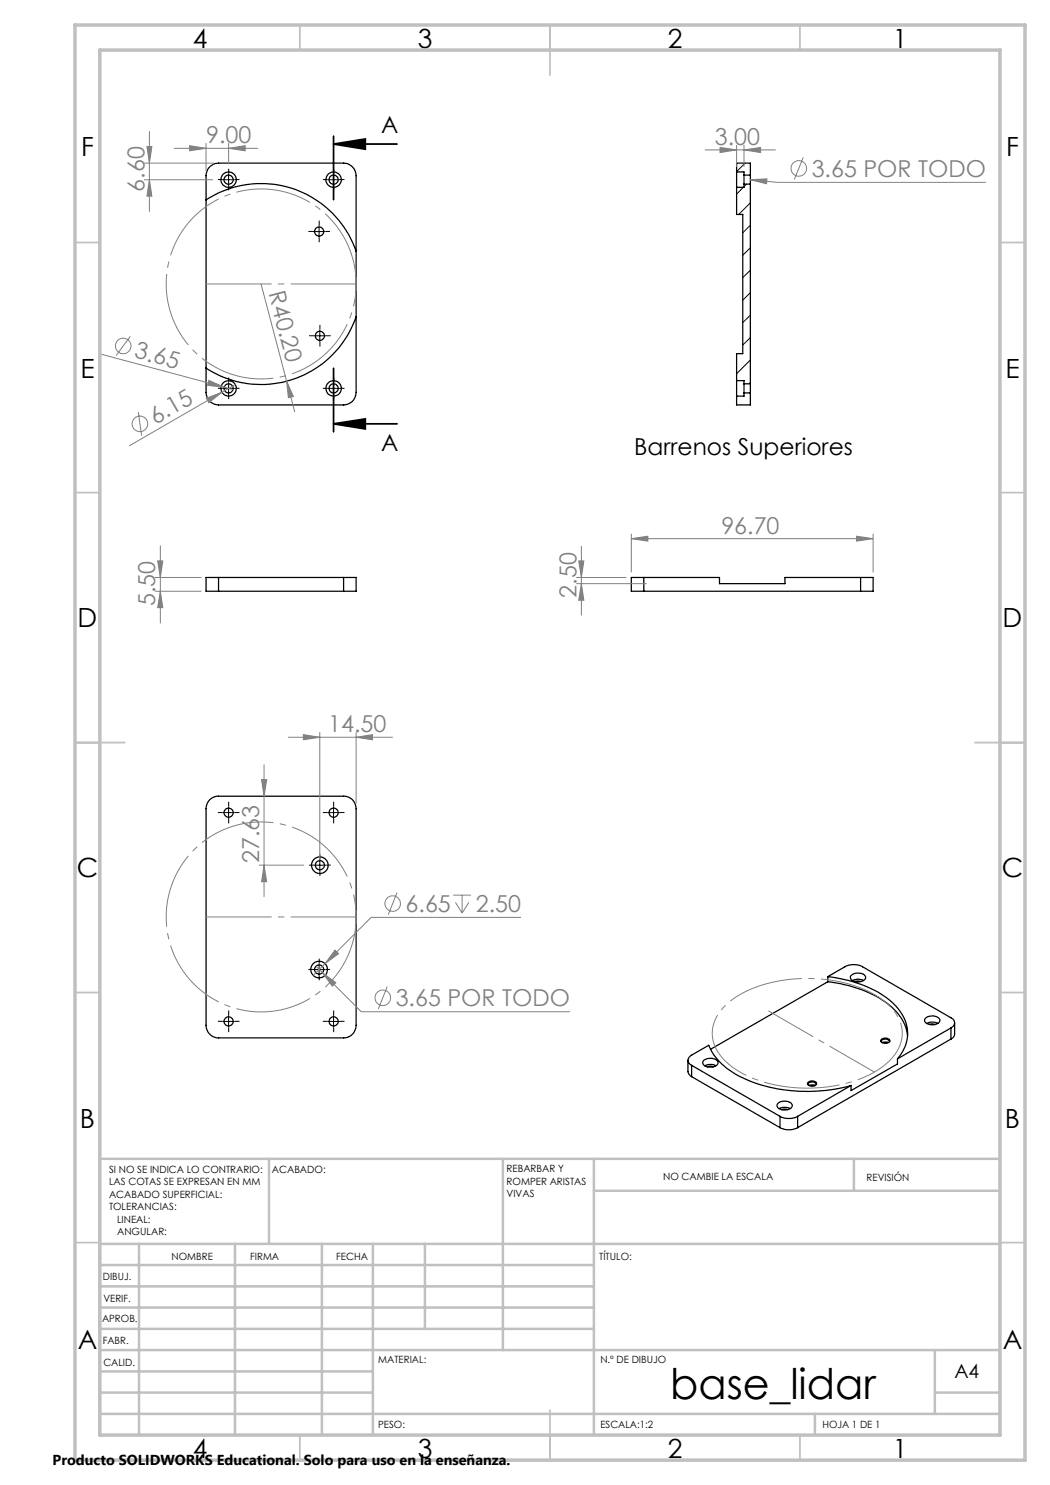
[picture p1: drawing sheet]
<svg xmlns="http://www.w3.org/2000/svg" width="210mm" height="297mm" viewBox="0 0 210 297" stroke-linecap="round" stroke-linejoin="round" font-family="sans-serif">
<g fill="none" stroke="#000" stroke-width=".25">
<path d="M41.2 40a20.1 20.1 0 0 1 30 10.2M41.9 33.4l.9-.6 .9-.2h25a2.53 2.53 0 0 1 2.5 2.5v43.4a2.53 2.53 0 0 1-2.5 2.5h-25a2.53 2.53 0 0 1-2.5-2.5v-43.4l.2-.9zM147.3 34.4v3.1M147.3 34.4v-1.8h2.8v2.4M147.3 34.4h1.5v.6M147.3 37.5v5.4h1.3v27.8h-1.3v5.4M148.8 35v1.8M148.8 35h1.3M148.8 36.8h1.3M148.8 36.8v.7h-1.5M150.1 35v1.8M150.1 36.8v40"/>
<path d="M71.2 63.4a20.1 20.1 0 0 1-30 10.2M147.3 76.1v3.1M147.3 76.1h1.5v.7M148.8 76.8v1.8M148.8 76.8h1.3M148.8 78.6h1.3M148.8 78.6v.6h-1.5M150.1 76.8v1.8M150.1 78.6v2.4h-2.8v-1.8M43.7 115.5h-2.5v2.7h2.5M43.7 115.5v2.7M43.7 115.5h25"/>
<path d="M43.7 118.2h25M68.7 115.5h2.5v2.7h-2.5M68.7 115.5v2.7M128.8 115.5h-2.5v2.7h2.5M128.8 115.5h15.1v1.2h13.1v-1.2h15.1M128.8 118.2h43.3M128.8 115.5v2.7M172.1 115.5h2.5v2.7h-2.5M172.1 115.5v2.7M41.9 159.9l.9-.5 .6-.2h25.3a2.47 2.47 0 0 1 2.5 2.5v43.4a2.53 2.53 0 0 1-2.5 2.5h-25a2.53 2.53 0 0 1-2.5-2.5v-43.4l.2-.9zM165.6 196.4a22.9 22.9 0 0 1 13.3 5.5 8.4 8.4 0 0 1 2.6 5.3M165.6 195.3a22.9 22.9 0 0 1 13.3 5.6 7.5 7.5 0 0 1 .6 10.9"/>
<path d="M165.6 195.3l3.4-1.9a3.9 3.9 0 0 1 3.5 0l17.7 10.1a1.08 1.08 0 0 1 .7 1.1 1.08 1.08 0 0 1-.7 1M165.6 196.4l-23.5 13.5M165.6 195.3v1.1M170.2 195.2a1.99 1.99 0 0 1 2.9 .2 1.35 1.35 0 0 1-1.8 1 .93 .93 0 0 1-1.1-1.2zM170.5 196.1a2.32 2.32 0 0 1 2.2 0M171 196.3l.3-.1 .9 .1M137.6 212.1v2.4l.7 .8M138.3 213.1a1.08 1.08 0 0 1-.7-1 1.08 1.08 0 0 1 .7-1.1l3.4-1.9a13.1 13.1 0 0 0 7.5 6.8 32.4 32.4 0 0 0 21 1.2M138.3 213.1l17.7 10.2M138.3 213.1v2.2M138.3 215.3l17.7 10.2M140.7 212.1a1.92 1.92 0 0 1 2.9 .4 1.52 1.52 0 0 1-2 .9 .89 .89 0 0 1-1-1.1z"/>
<path d="M141 213.1a2.58 2.58 0 0 1 2.2 0M141.5 213.4l.4-.1 .8 .1M161.5 216.8a1.13 1.13 0 0 1 1.8 0M161.6 216.5a1.13 1.13 0 0 1 1.7 .2 1.08 1.08 0 0 1-1.8 0zM161.7 217.1h1.4M170.2 217.1l-10.7 6.2M176.2 208.2a1.17 1.17 0 0 1 1.8 0M176.4 207.8a1.07 1.07 0 0 1 1.6 .4 1.08 1.08 0 0 1-1.9-.1zM176.4 208.5h1.3M179.5 211.8v1l-9.3 5.3v-1M185.2 203.5a1.96 1.96 0 0 1 2.8 .5 1.7 1.7 0 0 1-2.4 .8 .69 .69 0 0 1-.7-.5 .69 .69 0 0 1 .3-.8zM185.3 204.7a2.58 2.58 0 0 1 2.3 0"/>
<path d="M185.9 204.9l.3-.1 .8 .1M190.2 205.6l-10.7 6.2M190.2 205.6v2.2M190.2 207.8l-30.7 17.7M190.9 204.6v2.6l-.7 .6M155.6 220.6a2.01 2.01 0 0 1 2.8 .4 1.39 1.39 0 0 1-1.8 1 .92 .92 0 0 1-1.1-1.2zM155.8 221.7a2.62 2.62 0 0 1 2.2 0M156 223.3a3.9 3.9 0 0 0 3.5 0M156 225.5a3.9 3.9 0 0 0 3.5 0M156 223.3v2.2M156.4 221.9l.3-.1 .8 .1M159.5 223.3v2.2"/>
<circle cx="45.7" cy="35.9" r="1.54"/>
<circle cx="45.7" cy="35.9" r=".91"/>
<circle cx="66.7" cy="35.9" r="1.53"/>
<circle cx="66.7" cy="35.9" r=".91"/>
<circle cx="63.8" cy="46.3" r=".92"/>
<circle cx="45.7" cy="77.7" r="1.55"/>
<circle cx="45.7" cy="77.7" r=".91"/>
<circle cx="64" cy="67.2" r=".92"/>
<circle cx="66.7" cy="77.7" r=".92"/>
<circle cx="66.7" cy="77.7" r="1.54"/>
<circle cx="45.7" cy="162.5" r=".91"/>
<circle cx="64" cy="173" r="1.65"/>
<circle cx="64" cy="173" r=".92"/>
<circle cx="66.7" cy="162.5" r=".92"/>
<circle cx="63.8" cy="193.9" r="1.66"/>
<circle cx="63.8" cy="193.9" r=".92"/>
<circle cx="45.7" cy="204.3" r=".91"/>
<circle cx="66.7" cy="204.3" r=".92"/>
</g>
<g fill="none" stroke="#000" stroke-width=".2">
<path d="M44.5 35.9h2.5M45.7 34.7v2.5M65.5 35.9h2.5M66.7 34.7v2.5M148.7 37.5l-1.4 1.3M149 32.6l-1.7 1.7M149.3 36.8l-.5 .5M62.6 46.3h2.5M63.8 45v2.6M150.1 40.6l-2.4 2.3M150.1 45l-1.5 1.6M150.1 49.6l-1.5 1.4"/>
<path d="M150.1 54l-1.5 1.5M150.1 58.5l-1.5 1.5M44.5 77.7h2.5M45.7 76.4v2.5M62.7 67.2h2.5M64 65.9v2.5M65.5 77.7h2.5M66.7 76.4v2.5M147.3 79.2h.1M150.1 63l-1.5 1.5M150.1 67.5l-1.5 1.5M150.1 72l-2.8 2.8"/>
<path d="M150.1 76.5l-.3 .3M44.5 162.5h2.5M45.7 161.3v2.5M62.7 173h2.5M64 171.8v2.5M65.5 162.5h2.5M66.7 161.3v2.5M62.6 193.9h2.5M63.8 192.6v2.6M44.5 204.3h2.5M45.7 203v2.5M65.5 204.3h2.5"/>
<path d="M66.7 203v2.5"/>
</g>
<g fill="none" stroke="#808080" stroke-width=".2">
<path d="M28.9 35.9h13.6M28.9 32.6h13.8M29.4 29.3h1l-.5 3.3zM29.9 35.9l.5 3.3h-1zM29.9 26.3v16M34.9 29.7h16.6M37.9 29.1l3.3 .6-3.3 .5zM41.2 28.7v5.4M45.7 29.7l3.3-.6v1.1zM45.7 28.7v4.1M141 30h14.2M144 29.5l3.3 .5-3.3 .5z"/>
<path d="M147.3 29v4.4M148.8 30l3.3-.5v1zM148.8 29v4.4M150.1 35.9l3.3-.1-.1 1zM150.1 35.9l5.4 .6h41.7M160.7 31.5l-1.8 4.4M52.2 56.8l6.7 25.6M20.1 70.8l24.7 6.6M26.1 67.3l-2.9 3.8M41.3 79.7l3.1-1.2-2.6 2zM41.8 76.1l3 1.3-3.3-.3zM44.4 78.5l-18.5 10.6"/>
<path d="M44.8 77.4l1.8 .5M47.1 76.9l-2.7 1.6M57.3 76.2l1.4 3.1-1 .2zM27.7 82.4l.6 4.7M31 115.5h9.2M31 118.2h9.2M31.5 112.2h1.1l-.5 3.3zM32.1 118.2l.5 3.3h-1.1zM32.1 109.1v15.5M115.3 116.7h14M115.3 115.5h10M115.7 112.2h1.1l-.5 3.3z"/>
<path d="M116.3 116.7l.5 3.3h-1.1zM116.3 109.2v13.9M126.3 107.7l3.3-.5v1zM126.3 106.7v7.8M126.3 107.7h48.3M171.3 107.2l3.3 .5-3.3 .5zM174.6 106.7v7.8M52.3 155.9h1l-.5 3.3zM52.8 152.9v26.5M57.6 147.5h21M60.7 146.9l3.3 .6-3.3 .5zM64 146.4v25.6"/>
<path d="M71.2 147.5l3.3-.6v1.1zM71.2 146.4v14.3M51.8 173h9M52.8 173l.5 3.4h-1zM79.4 178.5l-1.8 4.4M90.6 179h3.6M92.4 179v3.6M63.2 193.2l1.3 1.4M64.5 194.6l2.7 1.9-.7 .7zM64.5 194.6l7.7 7.7h41.8M65 192.7l-2.3 2.4M67 190l.7 .7-2.7 2z"/>
<path d="M77.4 197.3l-1.7 4.5M91.1 180.5l1.3 2.1M93.8 180.5l-1.4 2.1M104.2 183.5h-30l-9.2 9.2"/>
<circle cx="159.8" cy="33.7" r="1.55"/>
<circle cx="24.6" cy="69.2" r="1.56"/>
<circle cx="28" cy="84.8" r="1.55"/>
<circle cx="76.6" cy="199.6" r="1.55"/>
<circle cx="78.5" cy="180.7" r="1.55"/>
</g>
<path d="M66.7 28.8l6.4-1v2zM66.7 28.8h12.7M66.7 27.2v12.7M66.7 73.7v12.7M66.7 84.8l6.4-1v2zM66.7 84.8h12.7" fill="none" stroke="#000" stroke-width=".35"/>
<path d="M70.4 51.2a19 19 0 0 0-31.8-7.7 19 19 0 0 0 8.6 31.6 19 19 0 0 0 23.5-22.7l-.3-1.2M70.4 188.9a19 19 0 0 1-31.8 7.7 19 19 0 0 1 8.6-31.5 19 19 0 0 1 23.5 22.6l-.3 1.2" fill="none" stroke="#808080" stroke-width=".2" stroke-dasharray="15.2 1.3 1.3 1.3" stroke-dashoffset="5.1" stroke-linecap="butt"/>
<path d="M178.2 211.8a7.1 7.1 0 0 0-.3-10.6 22.7 22.7 0 0 0-14.4-5.4 26.5 26.5 0 0 0-17.3 4.4 7.8 7.8 0 0 0-3.5 8.1 11.3 11.3 0 0 0 6.4 6.7 29.9 29.9 0 0 0 25.8-.6l1.7-1.1 1.6-1.5" fill="none" stroke="#808080" stroke-width=".2" stroke-dasharray="15.2 1.3 1.3 1.3" stroke-dashoffset="7.3" stroke-linecap="butt"/>
<path d="M41.2 56.8h30M41.2 183.4h30" fill="none" stroke="#808080" stroke-width=".2" stroke-dasharray="15.2 1.3 1.3 1.3" stroke-dashoffset="2.1" stroke-linecap="butt"/>
<path d="M153.7 202.2l21.2 12.2" fill="none" stroke="#808080" stroke-width=".2" stroke-dasharray="15.2 1.3 1.3 1.3" stroke-dashoffset="4.9" stroke-linecap="butt"/>
<g fill="none" stroke="#000" stroke-width=".2" stroke-dasharray="15.2 1.3 1.3 1.3" stroke-linecap="butt">
<path d="M44.5 35.9h-.9M45.7 34.7v-.9M45.7 37.2v.9M47 35.9h.9M65.5 35.9h-.9M66.7 34.7v-.9M66.7 37.2v.9M68 35.9h.9M62.6 46.3h-.9M63.8 45v-.9M63.8 47.5v.9M65.1 46.3h.9"/>
<path d="M44.5 77.7h-.9M45.7 76.4v-.9M45.7 78.9v.9M47 77.7h.9M62.7 67.1h-.9M64 65.9v-.9M64 68.4v.9M65.2 67.1h.9M65.5 77.7h-.9M66.7 76.4v-.9M66.7 78.9v.9M68 77.7h.9"/>
<path d="M44.5 162.5h-.9M45.7 161.3v-1M45.7 163.8v.9M47 162.5h.9M62.7 173h-.9M64 171.8v-.9M64 174.3v.9M65.2 173h.9M65.5 162.5h-.9M66.7 161.3v-1M66.7 163.8v.9M68 162.5h.9"/>
<path d="M62.6 193.9h-.9M63.8 192.6v-.9M63.8 195.1v1M65.1 193.9h.9M44.5 204.3h-.9M45.7 203v-.9M45.7 205.5v.9M47 204.3h.9M65.5 204.3h-.9M66.7 203v-.9M66.7 205.5v.9M68 204.3h.9"/>
</g>
<g fill="none" stroke="#c0c0c0" stroke-width=".35">
<path d="M60 5v5M110 5v10M160 5v5M15 48.5h5M200 48.5h5M15 98.5h5M200 98.5h5M15 148.5h10M195 148.5h10M15 198.5h5M200 198.5h5M15 248.5h5"/>
<path d="M200 248.5h5M60 287v5M110 282v10M160 287v5"/>
</g>
<g fill="none" stroke="#c0c0c0" stroke-width=".5">
<path d="M53.8 231.8v17M100.6 231.8v38.2M118.8 231.8v55.2M118.8 238.2h81.2M170.8 231.8v6.4M200 231.8h-180v55.2M20 248.8h180M20 257.3h98.8M20 253h98.8M27.8 248.8v38.2M47 248.8v38.2M64.4 248.8v38.2"/>
<path d="M74.6 248.8v38.2M85 248.8v17M20 265.8h98.8M20 261.5h98.8M20 278.5h54.6M20 274.3h54.6M20 270h180M187 278.5h13M187 270v12.8M20 282.8h180M163 282.8v4.2"/>
</g>
<path d="M15 5h190v287h-190zM20 10h180v277h-180z" fill="none" stroke="#c0c0c0" stroke-width=".7"/>
<path d="M66.7 28.8l6.4-1v2zM66.7 84.8l6.4-1v2z" fill="#000"/>
<g fill="#808080">
<path d="M41.8 76.1l3 1.3-3.3-.3z"/>
<path d="M41.3 79.7l3.1-1.2-2.6 2z"/>
<path d="M57.3 76.2l1.4 3.1-1 .2z"/>
<path d="M45.7 29.7l3.3-.6v1.1zM37.9 29.1l3.3 .6-3.3 .5z"/>
<path d="M32.1 118.2l.5 3.3h-1.1zM31.5 112.2h1.1l-.5 3.3zM29.9 35.9l.5 3.3h-1zM29.4 29.3h1l-.5 3.3z"/>
<path d="M67 190l-2 2.7 2.7-2zM64.5 194.6l2 2.6 .7-.7zM126.3 107.7l3.3-.5v1zM171.3 107.2l3.3 .5-3.3 .5zM150.1 35.9l3.2 .9 .1-1z"/>
<path d="M144 29.5l3.3 .5-3.3 .5zM148.8 30l3.3-.5v1z"/>
<path d="M52.8 173l.5 3.4h-1zM52.3 155.9h1l-.5 3.3zM116.3 116.7l.5 3.3h-1.1zM115.7 112.2h1.1l-.5 3.3z"/>
<path d="M60.7 146.9l3.3 .6-3.3 .5zM71.2 147.5l3.3-.6v1.1z"/>
</g>
<text font-size="8.5" x="134.1" y="279.7">base_lidar</text>
<g font-size="5.3">
<text x="38.5" y="9.5">4</text>
<text x="83.5" y="9.5">3</text>
<text x="133.5" y="9.5">2</text>
<text x="178.5" y="9.5">1</text>
<text x="16.2" y="31.3">F</text>
<text x="201.2" y="31.3">F</text>
<text x="16.1" y="75.5">E</text>
<text x="201.1" y="75.5">E</text>
<text x="15.5" y="125.5">D</text>
<text x="200.5" y="125.5">D</text>
<text x="15.4" y="175.5">C</text>
<text x="200.4" y="175.5">C</text>
<text x="16" y="225.5">B</text>
<text x="201" y="225.5">B</text>
<text x="15.5" y="269.8">A</text>
<text x="200.5" y="269.8">A</text>
<text x="38.5" y="291.5">4</text>
<text x="83.5" y="291.5">3</text>
<text x="133.5" y="291.5">2</text>
<text x="178.5" y="291.5">1</text>
</g>
<g font-size="4.7" fill="#808080">
<text x="41.2" y="28.6">9.00</text>
<text x="143" y="29">3.00</text>
<text x="162.3" y="35.4">3.65 POR TODO</text>
<text x="28.9" y="38.3" transform="rotate(-90 28.9 38.3)">6.60</text>
<text x="53.7" y="58.7" transform="rotate(75 53.7 58.7)">R40.20</text>
<text x="26.7" y="71.5" transform="rotate(15 26.7 71.5)">3.65</text>
<text x="31.1" y="85" transform="rotate(-30 31.1 85)">6.15</text>
<text x="144.3" y="106.7">96.70</text>
<text x="115.3" y="119.5" transform="rotate(-90 115.3 119.5)">2.50</text>
<text x="31.1" y="121.3" transform="rotate(-90 31.1 121.3)">5.50</text>
<text x="65.6" y="146.4">14.50</text>
<text x="51.8" y="172.6" transform="rotate(-90 51.8 172.6)">27.63</text>
<text x="81.1" y="182.4">6.65</text>
<text x="95.2" y="182.4">2.50</text>
<text x="79.1" y="201.3">3.65 POR TODO</text>
</g>
<g font-size="4.7">
<text x="76.2" y="26.6">A</text>
<text x="76.2" y="90.2">A</text>
<text x="126.8" y="91.1">Barrenos Superiores</text>
</g>
<text font-size="3.9" x="190.9" y="275.5">A4</text>
<text font-size="2.9" x="10.5" y="292.9">Producto SOLIDWORKS Educational. Solo para uso en la enseñanza.</text>
<g font-size="2">
<text x="21.8" y="234.6">SI NO SE INDICA LO CONTRARIO:</text>
<text x="21.8" y="237.1">LAS COTAS SE EXPRESAN EN MM</text>
<text x="21.8" y="239.6">ACABADO SUPERFICIAL:</text>
<text x="54.4" y="234.6">ACABADO:</text>
<text x="101.3" y="234.5">REBARBAR Y</text>
<text x="101.3" y="237">ROMPER ARISTAS</text>
<text x="101.3" y="239.5">VIVAS</text>
<text x="132.6" y="236">NO CAMBIE LA ESCALA</text>
<text x="173.3" y="236.2">REVISIÓN</text>
<text x="21.8" y="242.1">TOLERANCIAS:</text>
<text x="23.4" y="244.6">LINEAL:</text>
<text x="23.4" y="247.1">ANGULAR:</text>
<text x="34.3" y="252">NOMBRE</text>
<text x="50" y="251.9">FIRMA</text>
<text x="67.2" y="251.9">FECHA</text>
<text x="119.9" y="251.9">TÍTULO:</text>
<text x="20.6" y="256.1">DIBUJ.</text>
<text x="20.7" y="260.3">VERIF.</text>
<text x="20.4" y="264.4">APROB.</text>
<text x="20.5" y="268.8">FABR.</text>
<text x="20.7" y="273.1">CALID.</text>
<text x="75.6" y="272.5">MATERIAL:</text>
<text x="120.1" y="272.5">N.º DE DIBUJO</text>
<text x="75.6" y="285.5">PESO:</text>
<text x="120.1" y="285.6">ESCALA:1:2</text>
<text x="164.5" y="285.6">HOJA 1 DE 1</text>
</g>
</svg>
